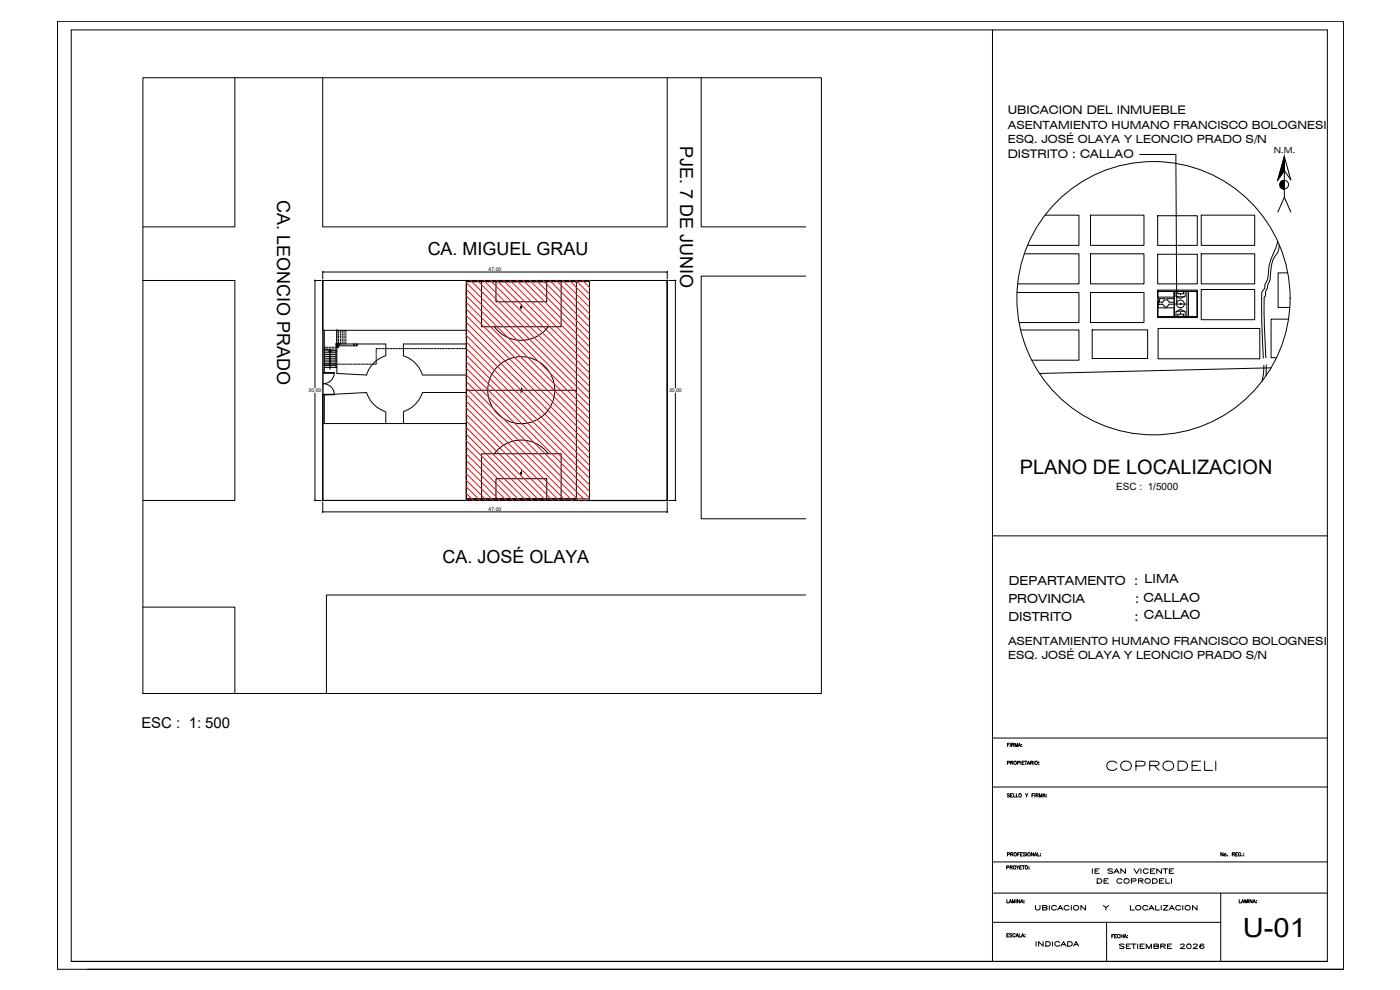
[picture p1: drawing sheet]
<svg xmlns="http://www.w3.org/2000/svg" width="420mm" height="297mm" viewBox="0 0 420 297" stroke-linecap="round" stroke-linejoin="round" font-family="sans-serif">
<!-- layer: RO-0 -->
<g fill="none" stroke="#000" stroke-width=".3">
<path d="M342 46.4h10.9l.2 44.7M302.3 228.9h.6l.1-.3-.7-.2v1M302.3 223.5h.4M302.9 223h-.6v1M302.9 238.3l-.2-.2-.4 .2 .6 .5-.2 .3-.4-.1M303.2 223v1M303.3 238.6h.4M303.3 228.9l.6-.1 .1-.3-.7-.1v1M303.6 223.5l.6-.1v-.3l-.6-.1v1M303.7 228.9l.3 .5M303.9 238.1h-.6v1h.6M303.9 223.5l.3 .5"/>
<path d="M304.2 238.1v1h.6M304.6 224v-1l.4 1 .4-1v1M305 238.1v1h.6M305.4 228.9h.5l.2-.3-.7-.2v1M305.6 224l.3-1 .4 1M305.7 223.7h.5M306.4 228.4v1M306.6 223.4h.1M306.6 223.9h.1M306.7 228.9h.4M307.4 228.4h-.7v1h.7M307.5 228.4h.7"/>
<path d="M307.7 238.1l.4 .5v.5M307.8 228.4v1M308.3 229.4l.4-1 .3 1M308.4 229h.5M308.5 238.1l-.4 .5M309.3 228.9l.6-.1v-.3l-.6-.1v1M309.6 228.9l.4 .5M309.7 238.6h.4M310.3 228.4v1M310.3 238.1h-.6v1M310.6 238.1v1M310.9 238.6h.6l.1-.3-.7-.2v1"/>
<path d="M311.3 238.6l.3 .5M311.7 229.3h.1M311.7 228.7h.1M312 239.1v-1l.3 1 .4-1v1M313 239.1l.4-1 .3 1M313.1 238.8h.5M314 238.5h.1M314 239.1h.1M302.3 256.4l.6-.1 .1-.3-.7-.2v1M303.3 256.3l.6-.1v-.3l-.6-.1v1M303.7 256.3l.3 .5M305.1 259.8l.3 .4v.6"/>
<path d="M305.4 256.3h.4M305.8 259.8l-.4 .4M306 255.8h-.6v1M306.2 256.3h.4M306.7 259.8h-.7v1h.7M306.8 259.8h.7M306.9 255.8h-.7v1h.7M307.1 259.8v1M307.8 256l-.3-.2-.4 .2 .7 .5-.1 .3-.6-.1M308.1 255.8v1M310.2 255.8v1l-.7-1v1M310.4 256.8l.4-1 .4 1"/>
<path d="M310.6 256.5h.5M311.4 255.8v1h.6M312.3 256.2h.1M312.3 256.8h.1M367.1 255.8v1l-.7-1v1M368.4 256.8h.1M369.8 256.3l.6-.1v-.3l-.6-.1v1M370.2 256.3l.3 .5M370.8 256.3h.4M371.4 255.8h-.6v1h.6M372.4 256.1a.37 .37 0 0 0-.4-.3 .37 .37 0 0 0-.3 .4v.3a.36 .36 0 0 0 .3 .3 .36 .36 0 0 0 .4-.3h-.2M372.8 256.8h.1"/>
<path d="M373.3 256.2h.1M373.3 256.8h.1M302.1 260.3l.6-.1 .1-.4h-.7v1M302.2 269.9v1h.6M302.9 270.9l.3-1 .4 1M303 270.6h.4M303.1 260.2h.6l.1-.2-.7-.2v1M303.5 260.2l.3 .6M303.8 270.9v-1l.4 1 .4-1v1M305 269.9v1M306 269.9v1l-.6-1v1M306 260.2h.4"/>
<path d="M306.3 270.9l.4-1 .3 1M306.4 270.6h.5M307.3 270.3h.1M307.3 270.8h.1M308.8 260.1h.1M308.8 260.6h.1M371.9 269.9v1h.6M372.6 270.9l.4-1 .3 1M372.7 270.6h.5M373.6 270.9v-1l.4 1 .4-1v1M374.7 269.9v1M375.8 269.9v1l-.7-1v1"/>
<path d="M376 270.9l.4-1 .4 1M376.1 270.6h.5M377.1 270.3h.1M377.1 270.8h.1M302.2 280.6h.4M302.8 280.1h-.6v1h.6M303.7 280.2h-.7l.7 .6-.3 .3-.4-.1M304.7 280.4a.37 .37 0 0 0-.4-.3 .37 .37 0 0 0-.3 .4v.3a.37 .37 0 0 0 .3 .3 .37 .37 0 0 0 .4-.2M304.9 281.1l.4-1 .3 1M305 280.8h.5M305.9 280.1v1h.6M306.5 281.1l.4-1 .4 1"/>
<path d="M306.7 280.8h.5M307.6 280.5h.1M307.6 281h.1M334.3 280.4h-.6v1M335.2 280.4h-.7v1M336.1 280.6a.37 .37 0 0 0-.4-.2 .37 .37 0 0 0-.3 .4v.2a.37 .37 0 0 0 .3 .4 .37 .37 0 0 0 .4-.3M336.4 280.4v1M337.1 280.4v1M337.3 281.4l.4-1 .4 1"/>
<circle cx="304.7" cy="228.8" r=".46"/>
<circle cx="306.2" cy="238.6" r=".46"/>
<circle cx="311" cy="228.8" r=".45"/>
<circle cx="304.7" cy="256.3" r=".46"/>
<circle cx="308.8" cy="256.3" r=".46"/>
<circle cx="367.7" cy="256.5" r=".34"/>
<circle cx="304.5" cy="260.2" r=".46"/>
<circle cx="308.1" cy="260.2" r=".46"/>
</g>
<!-- layer: 08 -->
<path d="M297.9 9v279.5M297.9 160.8h100.5M297.9 221.4h100.5M297.9 268h100.5M297.9 276.7h68.5M332.1 276.7v11.8M366.4 268v20.5" fill="none" stroke="#000" stroke-width=".3"/>
<!-- layer: TEXTE_P -->
<g fill="none" stroke="#000" stroke-width=".3">
<path d="M21.4 9h377v279.5h-377zM385.4 47l2 7-2-2.8-1.9 2.8zM385.4 47v12.2M383.5 63.6l1.9-4.4 2 4.4M297.9 236.1h100.5M297.9 258.6h100.5M26.3 290.8h376.9"/>
<circle cx="385.4" cy="55.4" r="1.29"/>
<circle cx="346.2" cy="89.5" r="41"/>
</g>
<g fill="#000" stroke="#000" stroke-width=".3">
<path d="M385 56.6l.4 .1zM385.2 54.2l.2-.1z"/>
<path d="M385 56.6l.4 .1zM385.2 56.7h.2z"/>
<path d="M385.4 47v4.2h-1.1zM384.3 51.2l-.8 2.8 1.9-2.8z"/>
<path d="M385.2 54.2h.2zM385 54.2h.4z"/>
<path d="M385 54.2l.4 .1zM384.8 54.3h.6z"/>
<path d="M384.8 54.3l.6 .1zM384.6 54.4h.8z"/>
<path d="M384.6 54.4l.8 .2v-.2zM384.6 54.4l.8 .2h-.9z"/>
<path d="M384.5 54.6l.9 .2v-.2zM384.5 54.6l.9 .2h-1.1z"/>
<path d="M384.3 54.8l1.1 .2v-.2zM384.3 54.8l1.1 .2h-1.2z"/>
<path d="M384.2 55l1.2 .2v-.2zM384.2 55l1.2 .2h-1.2z"/>
<path d="M384.2 55.2l1.2 .2v-.2zM384.2 55.2l1.2 .2h-1.2z"/>
<path d="M384.2 55.4l1.2 .3v-.3zM384.2 55.4l1.2 .3h-1.2z"/>
<path d="M384.2 55.7l1.2 .2v-.2zM384.2 55.7l1.2 .2h-1.2z"/>
<path d="M384.2 55.9l1.2 .2v-.2zM384.2 55.9l1.2 .2h-1.1z"/>
<path d="M384.3 56.1l1.1 .2v-.2zM384.3 56.1l1.1 .2z"/>
<path d="M384.5 56.3l.9 .1v-.1zM384.5 56.3l.9 .1z"/>
<path d="M384.6 56.4l.8 .2zM384.6 56.4l.8 .2z"/>
<path d="M384.8 56.6h.6zM384.8 56.6h.6z"/>
</g>
<!-- layer: 0 -->
<g fill="none" stroke="#000" stroke-width=".3">
<path d="M17.3 6.4h385.9v284.4h-385.9zM96.9 84.2h103.3v66h-103.3zM96.9 84.2h43.1v14.9h-43.1zM97.3 99.1v12.7h-.4v-12.2v8.5M176.9 84.2h23.3v66h-23.3zM347.4 87.4h11.9v7.6h-11.9zM347.4 92.4v-1l.1 1M347.4 87.4h5v1.8h-5zM347.4 92.4h5v2.6h-5zM347.4 90.5v1.9M347.5 89.2v1.4l-.1-1.4v1M356.7 87.4h2.6v7.6h-2.6z"/>
<path d="M96.9 111v16.5M97.3 105.3h3.5M97.3 105.8h3.5M97.3 106.4h3.5M97.3 106.9h3.5M97.3 107.5h3.5M97.3 108h3.5M97.3 108.6h3.5M97.3 109.1h3.5M97.3 109.7h3.5M97.3 110.2h3.5M97.3 104.2h.4"/>
<path d="M97.7 104.7h-.4l1.7 .3 .1-.3-.1 .6 .1-.3 2 .3M98 104.7h.5M98 104.2h.5M98.8 104.7h.6M98.8 104.2h.6M99 105.3v5.5M99.5 105.5l-.5-.2-.4 .2M99.6 104.7h.6M99.6 104.2h.6M100.5 104.7l.3 .1v5.4M100.5 104.2h.3M100.8 103.2h.2h-.2"/>
<path d="M100.8 103.2h.2l.1 1.2M100.8 103.2h5.4M100.8 103.2v.5M100.8 104v.5M101 103.2h.9v.6h-.9zM101.1 103.8h.5v.5h-.5zM101.1 104.7v5.5h-.3M101.9 103.8h4.3M106.2 103.2h.9v.6h-.9zM107.1 103.2v.6M96.9 127.1v-8.7h.4v8.7M96.9 127.1h43.1v23.1h-43.1z"/>
<circle cx="99" cy="105.3" r=".11"/>
<circle cx="99" cy="110.2" r=".11"/>
<circle cx="99" cy="106.9" r=".11"/>
<circle cx="99" cy="106.4" r=".11"/>
<circle cx="99" cy="109.7" r=".11"/>
<circle cx="99" cy="108" r=".11"/>
<circle cx="99" cy="109.1" r=".11"/>
<circle cx="99" cy="107.5" r=".11"/>
<circle cx="99" cy="105.8" r=".11"/>
<circle cx="99" cy="108.6" r=".11"/>
<circle cx="101.3" cy="104" r=".15"/>
</g>
<!-- layer: Cotas -->
<g fill="none" stroke="#000" stroke-width=".3">
<path d="M42.9 23.3h203.6v184.8h-203.6zM70.5 23.3v44.8h-27.6M96.9 23.3v44.8h103.3v-44.8M210.4 23.3v44.8h31.4M307.4 76.2h16.4v9h-18.4M313.6 64.6h10.2v9h-15.4M327.3 76.2h16v9h-16zM327.3 64.6h16v9h-16zM347.4 76.3h11.9v8.9h-11.9zM347.4 64.7h11.9v8.9h-11.9zM360.5 76.2h16.1v9h-16.1zM360.5 64.6h16.1v9h-16.1z"/>
<path d="M383.5 72.4l-.4 1.6-1.7 3.9-.6 2-.4 4a3 3 0 0 0-.8 2.6l-.9 1.3v8.8l.4 10.8M383.9 73.4l-.4 2.3a8.6 8.6 0 0 0-2.2 6.4l-.1 1.8-.8 1.7v.9l-.6 .9v1.4l-.4 .4v8.3l.5 9.9M42.9 84.2h27.6v66h-27.6M94.3 84.2h2.1M94.4 84l.3 .3M94.5 84.1v32.3M96.8 81.6h103.5M96.9 84.2h103.3v66h-103.3zM96.9 81.4v2.3M96.9 84.2v.6M97 81.5l-.2 .2M101.1 98.8v5"/>
<path d="M200.2 81.4v2.3M200.3 81.5l-.2 .2M200.7 84.2h2.2M202.6 84l.2 .3M202.7 84.1v32.3M241.8 82.8h-31.4v72.9h31.4M305.2 87.8h18.6v9h-17.9M306.3 99h17.5v9.1h-14.1M327.3 87.8h16v9h-16zM327.8 99h16.6v8.6h-16.6zM347.4 87h11.9v8.3h-11.9zM347.4 87.4h11.9v7.6h-11.9v-7.5"/>
<path d="M347.6 98.6h30.5v9.1h-30.5zM350.2 89.6h2.2M360.5 86.9h16.1v9h-16.1zM386.5 81.9h-2.9v10.3h3.5M386.7 95.8h-5.2v11.5h1.6M94.5 117.9v32.3M121.1 103.2h18.9M202.7 117.9v32.3M379.3 109.6l-.1 2.4-.4 2.4M380 109.5v3.2M381.5 110.4l-69.5 1.7M94.3 150.2h2.1"/>
<path d="M94.4 150l.3 .2M96.8 153.6h103.5M96.9 150.6v3.2M97 153.5l-.2 .2M200.2 150.6v3.2M200.3 153.5l-.2 .2M200.7 150.2h2.2M202.6 150l.2 .2M241.8 178.5h-143.8v29.6M42.9 182.2h27.6v25.9"/>
</g>
<!-- layer: A-DETL-THIN -->
<g fill="none" stroke="#000" stroke-width=".3">
<path d="M140 84.5h33v65.2h-33zM144.5 84.5v13.5h23.9v-13.5M148.4 98a10.1 10.1 0 0 0 16.1 0M148.8 84.5h15.3v6.1h-15.3zM352.4 87.5h3.8v7.5h-3.8zM352.4 91.2h3.8M352.9 95v-1.6h2.8v1.6M352.9 87.5v1.5h2.8v-1.5M353.4 87.5h1.8v.6h-1.8zM353.4 94.3h1.8v.7h-1.8zM354.3 88.3h.1M354.3 94.1h.1"/>
<path d="M354.3 91.2h.1M355.2 93.4a1.16 1.16 0 0 0-1.9 0M355.2 89a1.16 1.16 0 0 1-1.9 0M140 117.1h33M148.4 136.1a10.1 10.1 0 0 1 16.1 0M144.5 149.7v-13.6h23.9v13.6M148.8 143.6h15.3v6.1h-15.3z"/>
<circle cx="156.4" cy="92.1" r=".06"/>
<circle cx="354.3" cy="91.2" r="1.16"/>
<circle cx="156.4" cy="117.1" r=".06"/>
<circle cx="156.4" cy="117.1" r="10.1"/>
<circle cx="156.4" cy="141.8" r=".06"/>
</g>
<!-- layer: 01 -->
<g fill="none" stroke="#000" stroke-width=".3">
<path d="M140 86.3v63.4h33M347.5 91.4l1.5-.1 .6 .6M349.6 89.6h-1.7v1l1.1 .1M349.6 89.6v.4l-.6 .7M349.6 91.9v.5M350.2 91.9v.5M350.9 91.3l-.7 .6M350.9 90.7h1.5M350.9 91.3h1.5M352.4 87.7v7.3h3.8M97.3 118.4l12.7-.6a8.8 8.8 0 0 0 5.6 5.7M101.1 110.2v1.9l8.9 .4"/>
<path d="M107.1 103.2h8.6M115.6 106.8a8.8 8.8 0 0 0-5.6 5.7M115.8 103.2v3.6M126.8 112.5h13.2M140 117.8h-13.2a8.8 8.8 0 0 1-5.7 5.7v3.6M115.8 123.5v3.6"/>
</g>
<!-- layer: A-DETL-THIN -->
<g fill="#000" stroke="#000" stroke-width=".3">
<path d="M156.5 92v.2zM156.5 117v.2zM156.4 141.8v.1zM156.5 141.8v.1z"/>
<path d="M156.5 92v.2zM156.5 92v.2zM156.5 92v.2zM156.5 92v.2z"/>
<path d="M156.5 117v.2zM156.5 117v.2zM156.5 117v.2z"/>
<path d="M156.5 117v.2zM156.5 117v.2zM156.5 117v.2zM156.5 117v.2zM156.5 117v.2zM156.5 117v.2zM156.5 117v.2zM156.5 117v.2z"/>
<path d="M156.5 141.8v.1zM156.5 141.8v.1zM156.5 141.8v.1zM156.5 141.8v.1z"/>
<path d="M156.5 141.8l-.1 .1zM156.4 141.8v.1zM156.4 141.8v.1z"/>
</g>
<!-- layer: 000-LINEAS-GIA2 -->
<path d="M148.8 84.5h15.3M353.4 87.5h1.8" fill="none" stroke="#000" stroke-width=".3"/>
<!-- layer: Tabique -->
<path d="M140 84.2h36.9M140 84.5h36.9M352.4 87.4h4.3M352.4 87.5h4.3M352.4 95h4.3M140 150.1l36.9 .1M140 149.7h36.9" fill="none" stroke="#000" stroke-width=".3"/>
<!-- layer: 0.1 -->
<path d="M347.5 91l.3 .3M347.5 91.4h.4h-.4M347.5 90.6h.4zM347.8 90.6l-.3 .3M350.2 89.6v.4l.7 .7M97.1 115.1a3.3 3.3 0 0 1 3.2 3.2M97.1 118.3l3.3 .1zM97.1 111.8l3.3 .1zM100.3 111.9a3.3 3.3 0 0 1-3.2 3.2M121.1 103.2v3.6a8.8 8.8 0 0 1 5.7 5.7" fill="none" stroke="#000" stroke-width=".3"/>
<!-- layer: escalera -->
<g fill="none" stroke="#000" stroke-width=".3">
<path d="M101 99.1v.7M101.6 99.1v.7M102.2 99.1v.7M102.7 99.1v.7M103.3 99.1v.7M103.8 99.1v.7M101 100.1v.5M101 100.9v.5M101 101.7v.6M101 102.5v.7M101.6 100.1v.5M101.6 100.9v.5"/>
<path d="M101.6 101.7v.6M101.6 102.5v.7M102.2 100.1v.5M102.2 100.9v.5M102.2 101.7v.6M102.2 102.5v.7M102.7 100.1v.5M102.7 100.9v.5M102.7 101.7v.6M102.7 102.5v.7M103.3 100.1v.5M103.3 100.9v.5"/>
<path d="M103.3 101.7v.6M103.3 102.5v.7M103.8 100.1v.5M103.8 100.9v.5M103.8 101.7v.6M103.8 102.5v.7"/>
</g>
<!-- layer: Ventanas -->
<g fill="none" stroke="#000" stroke-width=".3">
<path d="M96.9 109.3h.4M97.6 109.3h.6M98.4 109.3h.6M99.3 109.3h.5M100.1 109.3h.5M100.9 109.3h.6M101.7 109.3h.6M102.6 109.3h.5M103.4 109.3h.5M104.2 109.3h.6M105 109.3h.6M105.9 109.3h.5"/>
<path d="M106.7 109.3h.5M107.5 109.3h.5M108.3 109.3h.6M109.1 109.3h.6M110 109.3h.5M110.8 109.3h.5M111.6 109.3h.6M112.9 108.7v.6h-.5M112.9 105.4v.6M112.9 106.3v.5M112.9 107.1v.5M112.9 107.9v.6"/>
<path d="M113.5 104.6h-.6v.6M113.8 104.6h.5M114.6 104.6h.6M115.4 104.6h.6M116.3 104.6h.5M117.1 104.6h.5M117.9 104.6h.6M118.7 104.6h.6M119.6 104.6h.5M120.4 104.6h.5M121.2 104.6h.6M122 104.6h.6"/>
<path d="M122.9 104.6h.5M123.7 104.6h.5M124.5 104.6h.6M125.3 104.6h.6M126.2 104.6h.5M127 104.6h.6M127.8 104.6h.6M128.7 104.6h.5M129.5 104.6h.5M130.3 104.6h.6M131.1 104.6h.6M132 104.6h.5"/>
<path d="M132.8 104.6h.5M133.6 104.6h.6M134.4 104.6h.6M135.3 104.6h.5M136.1 104.6h.5M136.9 104.6h.6M137.7 104.6h.6M138.6 104.6h.5M140 104.2v.4h-.6M140 103.5v.4"/>
</g>
<!-- layer: 0 -->
<path d="M96.9 99.1v28M347.4 89.2v3.2" fill="none" stroke="#22346e" stroke-width=".3"/>
<!-- layer: Cotas -->
<g fill="none" stroke="#ec0909" stroke-width=".3">
<path d="M140 84.8l36.9 37M140 86.8l36.9 36.9M140 88.8l36.9 36.9M140 90.8l36.9 36.9M140 92.8l36.9 36.9M140 94.7l36.9 37M140 96.7l36.9 36.9M140 98.7l36.9 36.9M141.2 84.1l35.7 35.7M143.2 84.1l33.7 33.7M145.2 84.1l31.7 31.8M147.2 84.1l29.7 29.8"/>
<path d="M149.1 84.1l27.8 27.8M151.1 84.1l25.8 25.8M153.1 84.1l23.8 23.9M155.1 84.1l21.8 21.9M157.1 84.1l19.8 19.9M159 84.1l17.9 17.9M161 84.2l15.9 15.9M163 84.2l13.9 13.9M165 84.2l11.9 11.9M166.9 84.2l10 9.9M168.9 84.2l8 8M170.9 84.2l6 6"/>
<path d="M172.8 84.2l4.1 4M174.8 84.2l2.1 2M176.8 84.2h.1M140 100.6l36.9 37M140 102.6l36.9 37M140 104.6l36.9 36.9M140 106.6l36.9 36.9M140 108.5l36.9 37M140 110.5l36.9 36.9M140 112.5l36.9 36.9M140 114.5l35.7 35.7M140 116.4l33.7 33.8"/>
<path d="M140 118.4l31.7 31.8M140 120.4l29.8 29.8M140 122.3l27.8 27.9M140 124.3l25.8 25.9M140 126.3l23.8 23.9M140 128.3l21.8 21.9M140 130.3l19.9 19.9M140 132.2l17.9 18M140 134.2l15.9 16M140 136.2l13.9 14M140 138.2l12 12M140 140.1l10 10.1"/>
<path d="M140 142.1l8 8.1M140 144.1l6.1 6.1M140 146.1l4.1 4.1M140 148l2.1 2.2M140 150l.1 .2"/>
</g>
<text font-size="8" x="373" y="281.2">U-01</text>
<text font-size="6.2" x="331.3" y="232.5">COPRODELI</text>
<text font-size="6" x="306.1" y="142.2">PLANO DE LOCALIZACION</text>
<g font-size="5.4">
<text x="204.1" y="43.8" transform="rotate(90 204.1 43.8)">PJE. 7 DE JUNIO</text>
<text x="83.1" y="60.1" transform="rotate(90 83.1 60.1)">CA. LEONCIO PRADO</text>
<text x="128.4" y="76.4">CA. MIGUEL GRAU</text>
<text x="132.8" y="169">CA. JOSÉ OLAYA</text>
</g>
<text font-size="4.5" x="42.4" y="218.6">ESC : 1: 500</text>
<g font-size="4.4">
<text x="327" y="263.2">IE SAN VICENTE</text>
<text x="328.4" y="266.3">DE COPRODELI</text>
<text x="310.1" y="285">INDICADA</text>
<text x="335.1" y="285.7">SETIEMBRE 2026</text>
</g>
<g font-size="4">
<text x="309.7" y="274.1">UBICACION</text>
<text x="330.2" y="274.1">Y LOCALIZACION</text>
</g>
<g font-size="3.7">
<text x="302.8" y="175.4">DEPARTAMENTO : LIMA</text>
<text x="302.6" y="181">PROVINCIA</text>
<text x="340.6" y="181">: CALLAO</text>
<text x="302.6" y="186.4">DISTRITO</text>
<text x="340.5" y="186.4">: CALLAO</text>
</g>
<g font-size="3.6">
<text x="302.4" y="34.3">UBICACION DEL INMUEBLE</text>
<text x="302.4" y="47.5">DISTRITO : CALLAO</text>
</g>
<g font-size="3.4">
<text x="302.4" y="38.8">ASENTAMIENTO HUMANO FRANCISCO BOLOGNESI</text>
<text x="302.4" y="43.1">ESQ. JOSÉ OLAYA Y LEONCIO PRADO S/N</text>
<text x="302.5" y="197.9">ESQ. JOSÉ OLAYA Y LEONCIO PRADO S/N</text>
<text x="302.5" y="193.6">ASENTAMIENTO HUMANO FRANCISCO BOLOGNESI</text>
</g>
<text font-size="3" x="335" y="147">ESC : 1/5000</text>
<text font-size="2.5" x="382.3" y="45.8" transform="rotate(1 382.3 45.8)">N.M.</text>
<g font-size="1.5">
<text x="146.6" y="81.4">47.00</text>
<text x="92.6" y="117.7">30.00</text>
<text x="200.8" y="117.7">30.00</text>
<text x="146.6" y="153.3">47.00</text>
</g>
<g font-size=".4">
<text x="99.1" y="105.2" transform="rotate(90 99.1 105.2)">10</text>
<text x="99.1" y="105.8" transform="rotate(90 99.1 105.8)">9</text>
<text x="99.1" y="106.4" transform="rotate(90 99.1 106.4)">8</text>
<text x="99.1" y="106.9" transform="rotate(90 99.1 106.9)">7</text>
<text x="99.1" y="107.5" transform="rotate(90 99.1 107.5)">6</text>
<text x="99.1" y="108" transform="rotate(90 99.1 108)">5</text>
<text x="99.1" y="108.6" transform="rotate(90 99.1 108.6)">4</text>
<text x="99.1" y="109.1" transform="rotate(90 99.1 109.1)">3</text>
<text x="99.1" y="109.7" transform="rotate(90 99.1 109.7)">2</text>
<text x="99.1" y="110.2" transform="rotate(90 99.1 110.2)">1</text>
</g>
</svg>
